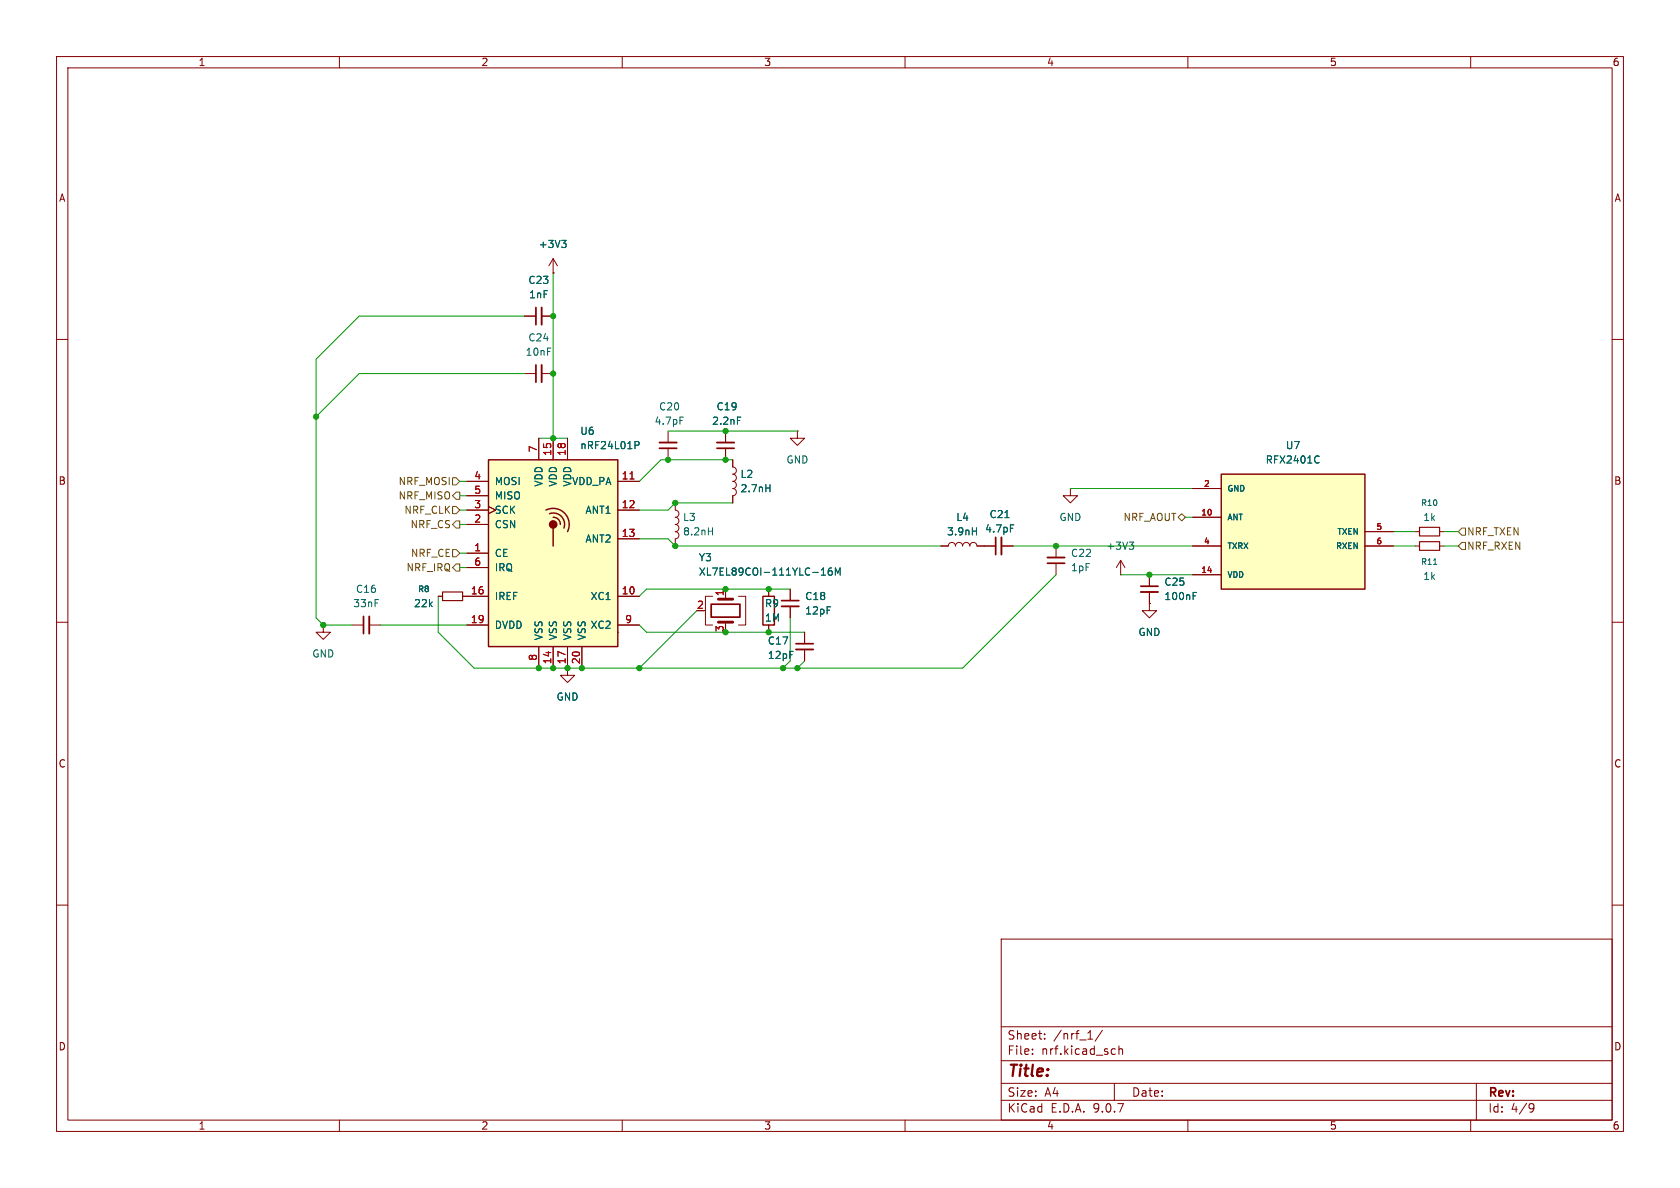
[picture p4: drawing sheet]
<svg xmlns="http://www.w3.org/2000/svg" width="297mm" height="210mm" viewBox="0 0 297 210" stroke-linecap="round" stroke-linejoin="round" font-family="sans-serif">
<g fill="none" stroke="#840000" stroke-width=".18">
<path d="M10 10h277v190h-277zM12 12h273v186h-273zM60 10v2M110 10v2M160 10v2M210 10v2M260 10v2M92.7 55.9h2M95.8 55.9h2M97.8 48.3h.1M97.8 45.7l-.8 1.3M97.8 45.7l.8 1.3"/>
<path d="M97.8 45.7v2.6M10 60h2M92.7 66h2M95.8 66h2M118.1 76.2v2M118.1 79.2v2.1M128.3 76.2v2M128.3 79.2v2.1M285 60h2M166.4 96.5h1.2a.64 .64 0 0 1 .7-.6 .64 .64 0 0 1 .6 .6 .64 .64 0 0 1 .6-.6 .64 .64 0 0 1 .7 .6 .64 .64 0 0 1 .6-.6 .64 .64 0 0 1 .6 .6 .64 .64 0 0 1 .7-.6 .64 .64 0 0 1 .6 .6h3.3M177 96.5h2.1M250.2 96.5h.8"/>
<path d="M254.5 96.5h.8M10 110h2M57.1 110.5v1.3h1.3l-1.3 1.2-1.2-1.2h1.2M57.1 110.5h.1M62.2 110.5h2.1M65.3 110.5h2M77.5 105.4h.7M81.8 105.4h.7M124.5 108h.2M126 105.4h-1.3v5.1h1.3M128.3 104.1v1.3M128.3 110v.5"/>
<path d="M130.6 105.4h1.2v5.1h-1.2M135.9 104.1v1.3M135.9 110.5v1.3M285 110h2M10 160h2M177 166h108v32h-108zM285 160h2M60 198v2M110 198v2M160 198v2M177 194.5h108M177 191.5h108"/>
<path d="M177 187.5h108M177 181.5h108M182.5 186.3v.1M182.5 185.5v.1M184.7 183.6v.1M184.7 182.8v.1M192.3 183.7h.9M194.9 182.1l-1.3 2M196.7 185.4l.5 .1M197 191.5v3M197.2 186.3l-.5 .1M197.8 185.5l.2-.1 .4 .1 .1 .9"/>
<path d="M197.8 184.9v1.5M210 198v2M260 198v2M261 191.5v6.5M270.6 195.1l.5 .1a.99 .99 0 0 1-.4 1.4h-.2M271.2 195.7l-.3 .3h-.3"/>
</g>
<path d="M127 105.9h2.5M127 110h2.5" fill="none" stroke="#840000" stroke-width=".51"/>
<path d="M94.7 54.4v3M94.7 64.5v3.1M116.6 79.2h3M126.7 79.2h3.1M176 95v3M64.3 109v3M125.7 106.8h5.1v2.3h-5.1z" fill="none" stroke="#840000" stroke-width=".3"/>
<g fill="none" stroke="#006464" stroke-width=".18">
<path d="M99.3 42.5h.8l-.4 .5M99.8 43l.3 .2v.3l-.3 .3M120.2 73.7h.6M130.4 73.7h.6M171.9 93.9h.7M172.6 93.3v1.3M177.7 91.5h.7M178.6 92.8h.6M253.4 99.8h.6M145.2 101.7h.7M145.3 100.7l.3-.3v1.3M147 100.4l-.3 .1a.86 .86 0 0 0 0 1.2l.4-.1v-.5l-.2-.2h-.2l-.3 .2"/>
<path d="M147.7 101.7v-1.3l.4 .9 .4-.9v1.3"/>
</g>
<path d="M95.8 54.4v3M95.8 64.5v3.1M116.6 78.2h3M126.7 78.2h3.1M177 95v3M65.3 109v3" fill="none" stroke="#840000" stroke-width=".33"/>
<path d="M134.9 105.4h2v5.1h-2z" fill="none" stroke="#840000" stroke-width=".25"/>
<path d="M251 95.8h3.5v1.5h-3.5zM78.2 104.6h3.6v1.6h-3.6z" fill="none" stroke="#840000" stroke-width=".2"/>
<path d="M86.4 81.3h22.8v33h-22.8z" fill="#ffffc2"/>
<path d="M86.4 81.3h22.8v33h-22.8zM96.5 90.2a2.84 2.84 0 0 1 3.3 .5 2.84 2.84 0 0 1 .5 3.3M97.2 90.8a1.99 1.99 0 0 1 2 .5 1.99 1.99 0 0 1 .5 2M97.8 91.4a1.23 1.23 0 0 1 1.3 1.3M97.8 93.3v3.2" fill="none" stroke="#840000" stroke-width=".25"/>
<circle cx="97.8" cy="92.7" r=".63" fill="#840000" stroke="#840000" stroke-width=".25"/>
<g fill="none" stroke="#840000" stroke-width=".18">
<path d="M95.2 77.5v3.8M97.8 77.5v3.8M100.3 77.5v3.8M141 76.2v1.3h1.2l-1.2 1.2-1.3-1.2h1.3M141 76.2h.1M82.5 85.1h3.9M82.5 87.6h3.9M82.5 90.2h3.9M82.5 92.7h3.9M82.5 97.8h3.9M86.4 89.5l1.2 .7-1.2 .6M109.2 85.1h3.8"/>
<path d="M109.2 90.2h3.8M109.2 95.3h3.8M119.4 88.9v1.3a.64 .64 0 0 1 .6 .6 .64 .64 0 0 1-.6 .6 .64 .64 0 0 1 .6 .7 .64 .64 0 0 1-.6 .6 .64 .64 0 0 1 .6 .7 .64 .64 0 0 1-.6 .6M119.4 94a.64 .64 0 0 1 .6 .6 .64 .64 0 0 1-.6 .7v1.2M129.5 81.3v1.3a.64 .64 0 0 1 .7 .6 .64 .64 0 0 1-.7 .6 .64 .64 0 0 1 .7 .7 .64 .64 0 0 1-.7 .6 .64 .64 0 0 1 .7 .6 .64 .64 0 0 1-.7 .7 .64 .64 0 0 1 .7 .6 .64 .64 0 0 1-.7 .6v1.3M186.7 96.5v2.1M186.7 99.6v2M189.2 86.4v1.2h1.3l-1.3 1.3-1.2-1.3h1.2M189.2 86.4h.1M198.1 99.1l-.7 1.2M198.1 99.1l.8 1.2M198.1 99.1v2.5"/>
<path d="M250.2 94h.8M254.5 94h.8M82.5 100.3h3.9M82.5 105.4h3.9M82.5 110.5h3.9M95.2 114.3v3.8M97.8 114.3v3.8M100.3 118.1v1.3h1.3l-1.3 1.3-1.2-1.3h1.2M100.3 118.1h.1M100.3 114.3v3.8M102.9 114.3v3.8M109.2 111.8h.1"/>
<path d="M109.2 105.4h3.8M109.2 110.5h3.8M139.7 104.1v2.1M139.7 107.2v2M142.2 111.8v2M142.2 114.8v2M198.1 101.6h.1M203.2 106.7v1.3h1.3l-1.3 1.2-1.3-1.2h1.3M203.2 106.7h.1M203.2 101.6v2M203.2 104.6v2.1"/>
</g>
<path d="M111.4 84.7h.7" fill="none" stroke="#a90000" stroke-width=".18"/>
<path d="M112.3 78h.4l.3 .3-.1 .4h-.6M125.2 93.9h.8M126 93.3v1.3M135.4 86.3h.7M136.1 85.7v1.2M199.6 95.8h.8l-.4 .5M200.2 96.3l.2 .3v.3l-.2 .2M210.9 105.3h.5M210.9 104.7h.6" fill="none" stroke="#006464" stroke-width=".18"/>
<path d="M185.2 99.6h3M138.2 106.2h3M140.7 113.8h3.1M201.7 103.6h3" fill="none" stroke="#840000" stroke-width=".3"/>
<path d="M185.2 98.6h3M138.2 107.2h3M140.7 114.8h3.1M201.7 104.6h3" fill="none" stroke="#840000" stroke-width=".33"/>
<path d="M251 93.2h3.5v1.5h-3.5z" fill="none" stroke="#840000" stroke-width=".2"/>
<path d="M215.9 83.8h25.4v20.3h-25.4z" fill="#ffffc2"/>
<path d="M215.9 83.8h25.4v20.3h-25.4z" fill="none" stroke="#840000" stroke-width=".25"/>
<g fill="none" stroke="#840000" stroke-width=".18">
<path d="M92.7 55.9h2M95.8 55.9h2M97.8 48.3h.1M95.2 77.5v3.8M97.8 77.5v3.8M100.3 77.5v3.8M128.3 76.2v2M128.3 79.2v2.1M82.5 85.1h3.9M82.5 87.6h3.9M82.5 90.2h3.9M82.5 92.7h3.9"/>
<path d="M82.5 97.8h3.9M86.4 89.5l1.2 .7-1.2 .6M109.2 85.1h3.8M109.2 90.2h3.8M109.2 95.3h3.8M129.5 81.3v1.3M129.5 87.6v1.3M166.4 96.5h1.2M172.7 96.5h3.3M177 96.5h2.1M210.8 96.5h5.1M210.8 91.4h5.1"/>
<path d="M210.8 86.4h5.1M241.3 96.5h5.1M241.3 94h5.1M77.5 105.4h.7M81.8 105.4h4.6M82.5 100.3h3.9M82.5 110.5h3.9M95.2 114.3v3.8M97.8 114.3v3.8M100.3 118.1h.1M100.3 114.3v3.8M102.9 114.3v3.8"/>
<path d="M109.2 105.4h3.8M109.2 110.5h3.8M128.3 104.1v1.3M135.9 104.1v1.3M135.9 110.5v1.3M139.7 104.1v2.1M139.7 107.2v2M142.2 111.8v2M142.2 114.8v2M203.2 106.7h.1M203.2 101.6v2M203.2 104.6v2.1"/>
<path d="M210.8 101.6h5.1"/>
</g>
<g fill="none" stroke="#006464" stroke-width=".18">
<path d="M99.3 42.5h.8l-.4 .5M99.8 43l.3 .2v.3l-.3 .3M112.3 78h.4l.3 .3-.1 .4h-.6M130.4 73.7h.6M135.4 86.3h.7M136.1 85.7v1.2M171.9 93.9h.7M172.6 93.3v1.3M177.7 91.5h.7M178.6 92.8h.6M233 80.6l.2 .1M233.2 81.7l-.2 .2"/>
<path d="M145.2 101.7h.7M145.3 100.7l.3-.3v1.3M147 100.4l-.3 .1a.86 .86 0 0 0 0 1.2l.4-.1v-.5l-.2-.2h-.2l-.3 .2M147.7 101.7v-1.3l.4 .9 .4-.9v1.3M210.9 105.3h.5M210.9 104.7h.6"/>
</g>
<path d="M80 97.2h.6l.7 .6-.7 .6h-.6zM80 92.7l.6-.6h.7v1.2h-.7zM80 84.5h.6l.7 .6-.7 .6h-.6zM80 89.5h.6l.7 .7-.7 .6h-.6zM80.6 99.7h.7v1.3h-.7l-.6-.7zM80.6 87h.7v1.3h-.7l-.6-.7zM208.9 90.8l.6 .6-.6 .7-.6-.7zM257.8 94l.6-.7h.7v1.3h-.7zM258.4 95.9h.7v1.3h-.7l-.6-.7z" fill="none" stroke="#725600" stroke-width=".18"/>
<g fill="none" stroke="#009600" stroke-width=".18">
<path d="M92.7 55.9h-29.2l-7.6 7.6v45.7l1.2 1.3h5.1M97.8 48.3v29.2M92.7 66h-29.2l-7.6 7.7M95.2 77.5h5.1M118.1 76.2h22.9M81.3 92.7h1.2M81.3 97.8h1.2M81.3 90.2h1.2M81.3 87.6h1.2M81.3 85.1h1.2M113 95.3h5.1l1.3 1.2h47M129.5 81.3h-12.7l-3.8 3.8"/>
<path d="M129.5 88.9h-10.1l-1.3 1.3h-5.1M179.1 96.5h31.7M189.2 86.4h21.6M209.5 91.4h1.3M246.4 96.5h3.8M246.4 94h3.8M255.3 96.5h2.5M255.3 94h2.5M67.3 110.5h15.2M81.3 100.3h1.2M113 110.5l1.3 1.3h27.9M123.2 108l-10.2 10.1"/>
<path d="M139.7 109.2v7.6l-1.3 1.3M139.7 104.1h-25.4l-1.3 1.3M142.2 116.8l-1.2 1.3M186.7 101.6l-16.5 16.5h-86.4l-6.3-6.3v-6.4M198.1 101.6h12.7"/>
</g>
<path d="M111.4 84.7h.7" fill="none" stroke="#a90000" stroke-width=".18"/>
<g fill="#009600" stroke="#009600" stroke-width=".18">
<circle cx="57.1" cy="110.5" r=".46"/>
<circle cx="97.8" cy="118.1" r=".46"/>
<circle cx="95.2" cy="118.1" r=".46"/>
<circle cx="55.9" cy="73.7" r=".46"/>
<circle cx="97.8" cy="77.5" r=".46"/>
<circle cx="97.8" cy="66" r=".46"/>
<circle cx="97.8" cy="55.9" r=".46"/>
<circle cx="128.3" cy="104.1" r=".46"/>
<circle cx="135.9" cy="104.1" r=".46"/>
<circle cx="135.9" cy="111.8" r=".46"/>
<circle cx="128.3" cy="111.8" r=".46"/>
<circle cx="128.3" cy="81.3" r=".46"/>
<circle cx="128.3" cy="76.2" r=".46"/>
<circle cx="118.1" cy="81.3" r=".46"/>
<circle cx="186.7" cy="96.5" r=".46"/>
<circle cx="141" cy="118.1" r=".46"/>
<circle cx="138.4" cy="118.1" r=".46"/>
<circle cx="203.2" cy="101.6" r=".46"/>
<circle cx="119.4" cy="96.5" r=".46"/>
<circle cx="113" cy="118.1" r=".46"/>
<circle cx="102.9" cy="118.1" r=".46"/>
<circle cx="100.3" cy="118.1" r=".46"/>
<circle cx="119.4" cy="88.9" r=".46"/>
</g>
<text font-size="2.8" fill="#840000" x="178" y="190.9">Title:</text>
<g font-size="2.1" fill="#840000">
<text x="178" y="184">Sheet:</text>
<text x="186.2" y="184">/nrf_1/</text>
<text x="178" y="186.7">File:</text>
<text x="184.1" y="186.7">nrf.kicad_sch</text>
<text x="178" y="196.9">KiCad</text>
<text x="178" y="194.1">Size:</text>
<text x="184.7" y="194.1">A4</text>
<text x="185.7" y="196.9">E.D.A.</text>
<text x="193.3" y="196.9">9.0.7</text>
<text x="200" y="194.1">Date:</text>
<text x="263" y="194.3">Rev:</text>
<text x="263" y="196.9">Id:</text>
<text x="267.1" y="196.9">4/9</text>
</g>
<g font-size="1.8" fill="#840000">
<text x="35" y="11.9">1</text>
<text x="85" y="11.9">2</text>
<text x="135" y="11.9">3</text>
<text x="185" y="11.9">4</text>
<text x="235" y="11.9">5</text>
<text x="285" y="11.9">6</text>
<text x="10.3" y="35.9">A</text>
<text x="285.3" y="35.9">A</text>
<text x="10.3" y="85.9">B</text>
<text x="285.3" y="85.9">B</text>
<text x="10.3" y="135.9">C</text>
<text x="285.3" y="135.9">C</text>
<text x="10.3" y="185.9">D</text>
<text x="285.3" y="185.9">D</text>
<text x="35" y="199.9">1</text>
<text x="85" y="199.9">2</text>
<text x="135" y="199.9">3</text>
<text x="185" y="199.9">4</text>
<text x="235" y="199.9">5</text>
<text x="285" y="199.9">6</text>
</g>
<g font-size="1.8" fill="#006464">
<text x="95.1" y="44">+3V3</text>
<text x="93.3" y="50.4">C23</text>
<text x="93.4" y="52.9">1nF</text>
<text x="92.8" y="63.1">10nF</text>
<text x="93.3" y="60.6">C24</text>
<text x="102.5" y="77.1">U6</text>
<text x="115.6" y="75.3">4.7pF</text>
<text x="116.4" y="72.7">C20</text>
<text x="125.8" y="75.3">2.2nF</text>
<text x="126.6" y="72.7">C19</text>
<text x="102.5" y="79.6">nRF24L01P</text>
<text x="138.9" y="82.1">GND</text>
<text x="223.7" y="82.1">RFX2401C</text>
<text x="227.2" y="79.6">U7</text>
<text x="87.4" y="86">MOSI</text>
<text x="87.4" y="88.5">MISO</text>
<text x="96.1" y="86.1" transform="rotate(-90 96.1 86.1)">VDD</text>
<text x="98.7" y="86.1" transform="rotate(-90 98.7 86.1)">VDD</text>
<text x="101" y="86">VDD_PA</text>
<text x="101.2" y="86.1" transform="rotate(-90 101.2 86.1)">VDD</text>
<text x="130.8" y="87.2">2.7nH</text>
<text x="130.8" y="84.7">L2</text>
<text x="87.4" y="91">SCK</text>
<text x="87.4" y="93.6">CSN</text>
<text x="103.4" y="91">ANT1</text>
<text x="120.7" y="94.8">8.2nH</text>
<text x="120.7" y="92.3">L3</text>
<text x="167.3" y="94.8">3.9nH</text>
<text x="169" y="92.3">L4</text>
<text x="174.1" y="94.3">4.7pF</text>
<text x="174.8" y="91.8">C21</text>
<text x="187.2" y="92.3">GND</text>
<text x="251.5" y="92.3">1k</text>
<text x="87.4" y="98.7">CE</text>
<text x="87.4" y="101.2">IRQ</text>
<text x="103.4" y="96.1">ANT2</text>
<text x="123.5" y="99.4">Y3</text>
<text x="123.5" y="102">XL7EL89COI-111YLC-16M</text>
<text x="189.2" y="101.2">1pF</text>
<text x="189.2" y="98.6">C22</text>
<text x="195.5" y="97.4">+3V3</text>
<text x="62.3" y="107.5">33nF</text>
<text x="62.8" y="105">C16</text>
<text x="73.1" y="107.5">22k</text>
<text x="87.4" y="106.3">IREF</text>
<text x="104.3" y="106.3">XC1</text>
<text x="135.1" y="107.5">R9</text>
<text x="142.2" y="106.3">C18</text>
<text x="205.7" y="106.3">100nF</text>
<text x="205.7" y="103.7">C25</text>
<text x="251.5" y="102.7">1k</text>
<text x="87.4" y="111.4">DVDD</text>
<text x="96.1" y="113.3" transform="rotate(-90 96.1 113.3)">VSS</text>
<text x="98.7" y="113.3" transform="rotate(-90 98.7 113.3)">VSS</text>
<text x="101.2" y="113.3" transform="rotate(-90 101.2 113.3)">VSS</text>
<text x="103.7" y="113.3" transform="rotate(-90 103.7 113.3)">VSS</text>
<text x="104.3" y="111.4">XC2</text>
<text x="135.1" y="110.1">1M</text>
<text x="142.2" y="108.8">12pF</text>
<text x="201.2" y="112.6">GND</text>
<text x="55.1" y="116.4">GND</text>
<text x="135.6" y="114.1">C17</text>
<text x="135.6" y="116.7">12pF</text>
<text x="98.3" y="124.1">GND</text>
</g>
<g font-size="1.8" fill="#a90000">
<text x="95" y="80.1" transform="rotate(-90 95 80.1)">7</text>
<text x="97.5" y="80.7" transform="rotate(-90 97.5 80.7)">15</text>
<text x="100.1" y="80.7" transform="rotate(-90 100.1 80.7)">18</text>
<text x="83.7" y="84.8">4</text>
<text x="83.7" y="87.4">5</text>
<text x="83.7" y="89.9">3</text>
<text x="109.8" y="84.8">11</text>
<text x="109.8" y="89.9">12</text>
<text x="83.7" y="92.5">2</text>
<text x="109.8" y="95">13</text>
<text x="83.7" y="97.5">1</text>
<text x="83.7" y="100.1">6</text>
<text x="83.1" y="105.2">16</text>
<text x="109.8" y="105.2">10</text>
<text x="123.1" y="107.7">2</text>
<text x="128" y="105.5" transform="rotate(-90 128 105.5)">1</text>
<text x="83.1" y="110.2">19</text>
<text x="110.4" y="110.2">9</text>
<text x="128" y="111.8" transform="rotate(-90 128 111.8)">3</text>
<text x="95" y="116.9" transform="rotate(-90 95 116.9)">8</text>
<text x="97.5" y="117.5" transform="rotate(-90 97.5 117.5)">14</text>
<text x="100.1" y="117.5" transform="rotate(-90 100.1 117.5)">17</text>
<text x="102.6" y="117.5" transform="rotate(-90 102.6 117.5)">20</text>
</g>
<g font-size="1.8" fill="#725600">
<text x="70.4" y="86">NRF_MOSI</text>
<text x="70.4" y="88.5">NRF_MISO</text>
<text x="71.4" y="91">NRF_CLK</text>
<text x="72.5" y="93.6">NRF_CS</text>
<text x="198.5" y="92.3">NRF_AOUT</text>
<text x="259.3" y="94.8">NRF_TXEN</text>
<text x="71.8" y="101.2">NRF_IRQ</text>
<text x="72.5" y="98.7">NRF_CE</text>
<text x="259.3" y="97.4">NRF_RXEN</text>
</g>
<g font-size="1.4" fill="#a90000">
<text x="212.7" y="86.1">2</text>
<text x="212.3" y="91.2">10</text>
<text x="243.2" y="93.7">5</text>
<text x="212.3" y="101.3">14</text>
<text x="212.7" y="96.3">4</text>
<text x="243.2" y="96.3">6</text>
</g>
<g font-size="1.4" fill="#006464">
<text x="216.9" y="87.1">GND</text>
<text x="251.1" y="89.6">R10</text>
<text x="216.9" y="92.2">ANT</text>
<text x="236.3" y="94.7">TXEN</text>
<text x="216.9" y="97.3">TXRX</text>
<text x="236.1" y="97.3">RXEN</text>
<text x="251.1" y="100.1">R11</text>
<text x="73.8" y="104.9">R8</text>
<text x="216.9" y="102.3">VDD</text>
</g>
</svg>
